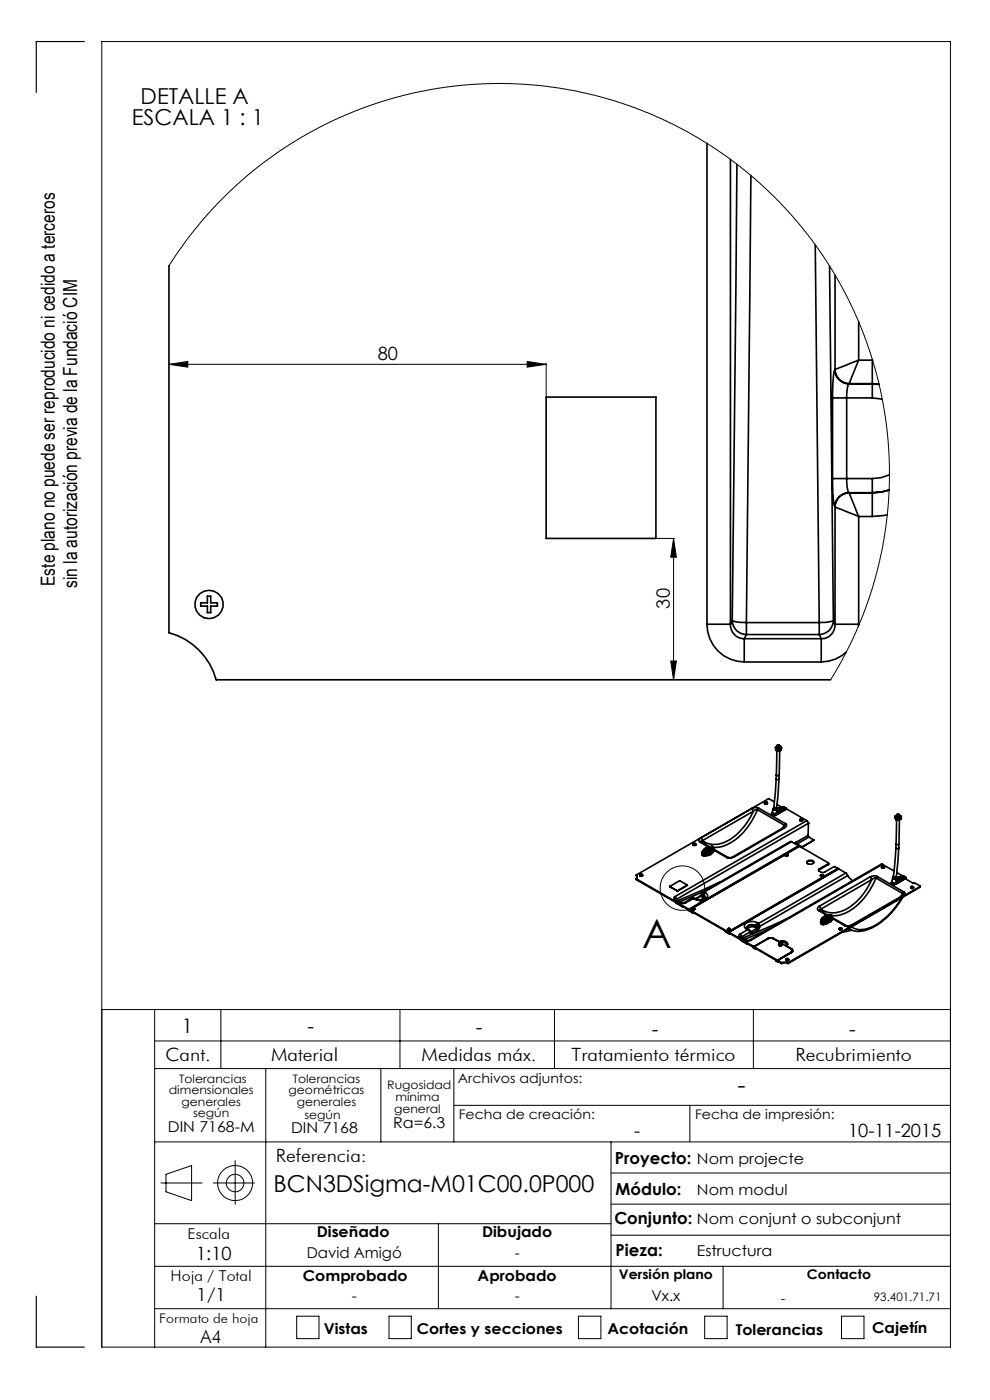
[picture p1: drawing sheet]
<svg xmlns="http://www.w3.org/2000/svg" width="210mm" height="297mm" viewBox="0 0 210 297" stroke-linecap="round" stroke-linejoin="round" font-family="sans-serif">
<g fill="none" stroke="#000" stroke-width=".21">
<path d="M35.8 56.4l4.2-6.1 3.2-3.9 2.8-3.1 2.6-2.6 3.9-3.5 6.2-4.7 6.4-4 6.9-3.6 7.8-3 7.8-2.1 8-1.5 7.6-.6 8.2 .2 8.2 .9 7.6 1.7 3.3 .9 5 1.8 7.7 3.4 6.8 3.8 6 4.2 4.2 3.4 2.8 2.6 5.7 5.9 4.7 6 4.3 6.8 3.4 6.6 3 7.4 1.2 3.8 1.2 4.4 1.3 7 .6 4.9 .2 4v7.7l-.4 4.6-.6 4.3-.7 3.6-1.3 5.3-2.5 7.4-3.3 7.6-3.6 6.3M35.8 77.3l4-.6v1.2zM35.8 77.3h80.1M111.8 76.7l4.1 .6-4.1 .6zM115.9 77.1v6.9M139.3 114.2h3.8M142.9 114.2v30M142.9 114.2l.6 4h-1.2zM142.3 140.2h1.2l-.6 4zM21.6 214.2h180M32.8 214.2v71.6M46.8 214.2v12.5"/>
<path d="M84.8 214.2v12.5M117.6 214.2v12.5M159.8 214.2v12.5M32.8 220.8h168.8M32.8 226.7h168.8M56.4 226.7v59.1M80.8 226.7v15.5M96.3 226.7v15.5M96.3 234.5h105.3M146.3 234.5v7.7M32.8 259.6h96.8M32.8 242.2h168.8"/>
<path d="M34.1 251h8.8M35.2 249.1l5.4-1.8v7.4l-5.4-1.9zM45.3 251h8.7M49.9 246.2v9.3M93 259.6v18M129.6 242.2v35.4M129.6 255.4h72M129.6 248.8h72M32.8 277.6h168.8M32.8 268.6h168.8M62.9 279.2h4.8v4.8h-4.8zM82.5 279.2h4.7v4.8h-4.7z"/>
<path d="M122.7 279.2h4.8v4.8h-4.8zM129.6 262h72M149.5 279.2h4.7v4.8h-4.7zM153.4 268.6v9M178.5 279.2h4.8v4.8h-4.8zM21.6 285.8h180v-277h-180v277"/>
<circle cx="144.7" cy="188.4" r="4.7"/>
<circle cx="49.9" cy="251" r="3.7"/>
<circle cx="49.9" cy="251" r="1.86"/>
</g>
<path d="M17.9 8.8h-10.2v10.8M7.7 275v10.8h10.2" fill="none" stroke="#000" stroke-width=".25"/>
<g fill="#000">
<path d="M111.8 76.7l4.1 .6-4.1 .6zM35.8 77.3l4-.6v1.2z"/>
<path d="M142.9 114.2l.6 4h-1.2zM142.3 140.2h1.2l-.6 4z"/>
</g>
<g fill="none" stroke="#000" stroke-width=".35">
<path d="M150 30.4v102M154.9 33.8v98.6M156.3 34.9l-1 96.8M159.3 37.2l-1 94.9M35.8 56.4v77.8a14.2 14.2 0 0 1 10.1 10h130.3M172.9 51.9l.9 80.2M176 56.4l.8 75.3M177.1 58.3v20.1M177.1 78.5a3.1 3.1 0 0 0 3 3M177.1 78.5a20.2 20.2 0 0 0-.5 5.9M177.1 78.4a3.1 3.1 0 0 0 3 3M177.1 78.4v.1"/>
<path d="M182.1 76.4l-5 2M182.1 76.4l-2 5M182.1 68.2v8.2M182.1 76.4h3M185 76.4v5M115.9 84.2h23.2v30h-23.2zM176.6 84.4h3M176.6 84.4v17.1M179.6 84.4h5.4M179.6 84.4v17.1M180.1 81.5a6 6 0 0 0-.5 2.9M180.1 81.5h4.9"/>
<path d="M180.1 81.4h4.9M180.1 81.4v.1M185 81.5v2.9M185 84.4l2.1 .3M185 81.4l1.5 .1M185 81.4v.1M185 81.5l1.5 .1M176.6 101.5a20.2 20.2 0 0 0 .5 6M176.6 101.5h3M177.1 107.5v.1M177.1 107.6l5 2M177.1 107.6v24.8"/>
<path d="M179.6 101.5a6.4 6.4 0 0 0 .5 3M179.6 101.5h5.4M180.1 104.5a3 3 0 0 0-3 3M180.1 104.5v.1M180.1 104.5h4.9M180.1 104.6l2 5M180.1 104.6a3.1 3.1 0 0 0-3 3M180.1 104.6h4.9M182.1 109.6v22.8M182.1 109.6h2.9M185 104.6v5M185 101.5v3"/>
<path d="M185 104.5v.1M188.2 109.2l-3.2 .4M188.6 104l-1.6 .4-2 .2M188.6 103.9l-1.6 .4-2 .2M188.7 100.7l-1.9 .6-1.8 .2M42.6 127.9h1.4v-1.4h.7v1.4h1.4v.7h-1.4v1.4h-.7v-1.4h-1.4zM150 132.4a7.9 7.9 0 0 0 7.9 8M150 132.4h4.9M154.9 132.4a2.95 2.95 0 0 0 3 3.1M155.3 131.7a3 3 0 0 0 3 2.9M155.3 131.7a7 7 0 0 0 3 .4M155.3 131.7l-.4 .7"/>
<path d="M157.9 135.5v4.9M157.9 135.5h16.3M158.3 132.1v2.5M158.3 134.6l-.4 .9M158.3 134.6h15.5M158.3 132.1h15.5M173.8 132.1v2.5M173.8 134.6l.4 .9M174.2 135.5v4.9M176.8 131.7a3 3 0 0 1-3 2.9M176.8 131.7a7 7 0 0 1-3 .4M176.8 131.7l.3 .7"/>
<path d="M177.1 132.4h5M177.1 132.4a2.9 2.9 0 0 1-2.9 3.1M179.5 138.3a7.8 7.8 0 0 1-5.3 2.1M182.1 132.4v.5M157.9 140.4h16.3M164.5 158.5h.1M164.5 158.9h.1M164.5 158.9l.2 .3M164.5 158.5v.4M164.5 158.5l.2 .3M164.7 159.2h.1M164.7 158.8h.1"/>
<path d="M164.7 158.8v.4M164.7 158.8v.1M164.7 159.2l.5 .1M164.7 158.8l.5 .1M164.7 158.9h.5M164.7 158.9v.3M164.8 159.2l-.1 5.2M164.8 158.2v.4M164.8 158.4l-.3 .1M164.8 158.1h.1a.25 .25 0 0 1 .3-.1 .25 .25 0 0 1 .1 .3 .28 .28 0 0 1-.3 .1 .28 .28 0 0 1-.2-.3zM164.9 158.3l.1-.1 .3 .1M165.2 159.3h.1"/>
<path d="M165.2 158.9h.1M165.2 158.9v.4M165.4 159.2l-.1 5.2M165.4 158.2v.4M165.4 158.4h.1M165.5 158.4h.1M165.5 158.4l.1 .3M165.6 158.7h.1M165.6 159.1h.1M165.6 159.1l-.4 .2M165.6 158.7l-.4 .2M165.6 158.7v.4"/>
<path d="M147 179.1v.1a.33 .33 0 0 0 .3 .2 .33 .33 0 0 0 .3-.3M147.2 179h.1M147.2 179v.1l.1-.1M147.2 179h.2M147.2 179v.1M147.3 179h.1M147.4 179l.1 .1-.2-.1M147.4 179v.1M147.4 179h.1M148.5 178.6l1.8 1.1M148.7 178.6h-.2M148.7 178.6l1.8 1"/>
<path d="M149 178.3l-.3 .2v.1M149 178.3l-.3-.5-.4 .4 .2 .4M149.6 179.9l-.6 .9M149.6 179.9l-.6 .8M149.8 179.9l-.6 .7M149.8 179.9h.1M149.8 179.9h-.2M149.9 180a.27 .27 0 0 1 .4-.1 .27 .27 0 0 1 .1 .3h-.3zM149.9 179.9l-.5 .6M149.9 179.9h.1M150.4 179.6h.2M150.9 179.6l-1.1 .3"/>
<path d="M150.9 179.6h.2M150.9 179.6h.1M151 179.6l-1.1 .3M151 179.6h.1M151 179.6l-.6 .6M151 179.6l.2 .1M151.1 179.6l.1 .1M151.1 179.6h-.1M151.2 179.7l-.6 .7M151.2 179.7l.1 .1M151.2 179.7l.2 .2v.6M151.3 179.8l-.6 .7"/>
<path d="M151.3 179.8a.7 .7 0 0 1-.5 .9M159.8 172.1a11.5 11.5 0 0 1-7.5 7 4.4 4.4 0 0 1-3.3-.8M159.8 172.1l-10.8 6.2M160.7 171.8h-.4l-.5 .3M160.7 171.8a12.6 12.6 0 0 1-7.9 7.9l-1.5 .1M160.7 171.8l5.6 3.2M160.9 171.4l-.7-.1-.8 .3 .4 .5M160.9 171.4l-.2 .4M160.9 171.4l5.7 3.3M162.2 170.4v.1a.33 .33 0 0 0 .6-.1M162.2 170.2h.4a.2 .2 0 0 1 .2 .2 .2 .2 0 0 1-.3 .2l-.3-.2zM162.3 170.2h.1"/>
<path d="M162.4 170.2h.1M162.4 170.2h-.1M162.4 170.2l-.1 .1h.2M162.4 170.2l.1 .1M162.4 170.2v.1M162.5 170.3l.1 .1M162.5 170.2h.1M162.5 170.2v.1M162.5 170.2l.1 .2M162.5 170.3h.1M162.6 170.2h-.1M162.6 170.2h.1"/>
<path d="M163.7 172.7a.65 .65 0 0 0 .9 .2M163.7 172.6v.1M163.8 172.4a.33 .33 0 0 0 .1 .4 .33 .33 0 0 0 .4 0h.3M163.8 172.4a.31 .31 0 0 0-.1 .4 .31 .31 0 0 0 .4 .2l.5-.1M163.9 172.4l.1 .1 .6 .1M163.9 171.6l-.1 .8M164.1 171.6l.1 .2a.27 .27 0 0 0 .3 .1 .27 .27 0 0 0 .2-.3M164.1 171.5h-.1a.45 .45 0 0 0 .4 .4 .45 .45 0 0 0 .4-.3M164.1 171.2l.2 .2 .4-.1M164.1 171.2v.5M164.3 170.1l-1.3-.7-28 16.2M164.6 172.6v.2"/>
<path d="M164.6 172.8v.1M164.6 165.2l-.5 6M164.6 165.2l.2 .2 .4-.2M164.6 172.9h.1M164.7 164.4l.3 .2 .3-.2M164.7 164.4l-.1 .8M164.7 171.3v.5M164.7 171.6h.1M164.7 172.3h.1M164.7 172.3l-.1 .3M164.7 172.3l.4 .2M164.8 172l.1 .1"/>
<path d="M164.8 172h.1M164.8 172.3h.2M164.8 171.7l-.1 .6M164.8 170.7l1 .5M164.9 171.6h-.1M164.9 172.1l.1 .2M164.9 171.6l-.1 .4M165 172.3l.1 .2M165.1 172.5l-.5 .3M165.2 165.2l-.5 6.1M165.3 164.4l-.1 .8M165.9 171.2h.1"/>
<path d="M165.9 171.2l-.3 .1M166 171.3l-1.3 .2M166.1 171.4h.6M166.1 171.4l-1.2 .2M166.1 171.4l-1.2 .7M166.2 175.6h.2M166.2 175.6l-10.8 6.2M166.2 171.1l-.2 .2M166.2 171.1l.5 .3M166.2 171.1l-.3 .1M166.3 175l.1 .2-.2 .4M166.3 175l-.4 .7"/>
<path d="M166.4 175.6l-10.7 6.2M166.6 171.6v.1M166.6 171.6h.1M166.6 174.7l.3 .3-.5 .6M166.6 174.7l-.3 .3M166.6 171.6l-1.5 .9M166.6 171.7l-2 1.2M166.7 171.4l-1.7 .9M166.7 171.4h.1M166.7 171.4l-.1 .3M166.7 171.6l4.4 2.5M166.7 171.4l-.1 .2"/>
<path d="M167.9 178.6l-.3-.1-18.6 10.8M167.9 178.6l-18.5 10.6M167.9 178.6l1.5 .8M168.9 178.7l.2 .3M168.9 178.7l-.4 .2M169.1 179l1.1 .7M169.1 179l-.2 .1M169.4 179.6l-23.3 13.4M169.4 179.6h.1M169.4 179.4l-23.3 13.5M169.4 179.4v.2M169.7 174v.1a.32 .32 0 0 0 .6-.1"/>
<path d="M169.8 173.9h.1M169.8 173.8h.1M169.9 173.8l-.1 .1M169.9 173.8h.1M169.9 173.8l.1 .1M169.9 173.8v.1M170 173.8v.1M170 173.8h.1M170.2 179.7h-.1M170.2 179.7l-.2 .1 .1-.1M171.1 174.1l.4 .6M171.1 174.1l-27.9 16.1"/>
<path d="M171.4 177.2l.2 .4M171.4 177.2l-2.5 1.5M171.5 174.7h.1M171.5 174.7l-28 16.1M171.5 174.7l-.1 2.5M171.6 177.6l-2.5 1.4M171.6 177.6l1 .6M172.6 178.2l-2.5 1.5M172.6 178.2v.1M189.9 173.2h.1M189.9 173.2v.4M189.9 173.2l.2 .3"/>
<path d="M189.9 173.6h.1M189.9 173.6l.1 .3M189.9 173.2l.1 .3M190 179.9l-.5 6M190 173.5h.1M190 173.9h.1M190 179.9l.3 .2 .3-.2M190 173.5v.4M190.1 173.5h.1M190.1 179l.1 .2 .5-.1M190.1 173.9h.1M190.1 179l-.1 .9"/>
<path d="M190.1 173.9l.5 .1M190.1 173.5l.5 .1M190.2 173.9l-.1 5.1M190.2 172.9v.3M190.2 173l-.3 .2M190.2 172.8a.27 .27 0 0 1 .4-.1 .27 .27 0 0 1 .1 .3h-.1a.25 .25 0 0 1-.3 .1 .25 .25 0 0 1-.1-.3zM190.3 172.8l.4 .1-.4 .1zM190.3 173l.1-.2 .3 .2M190.6 173.6h.1M190.6 174h.1M190.6 173.6v.4M190.6 179.9l-.5 6"/>
<path d="M190.7 179.1l-.1 .8M190.8 173.9l-.1 5.2M190.8 172.9v.3M190.8 173h.1M190.9 173l.1 .4M190.9 173h.1M190.9 173l.1 .3M191 173.3v.1M191 173.7h.1M191 173.4h.1M191 173.7l-.4 .3M191 173.4v.3"/>
<path d="M191 173.4l-.4 .2M135 185.6a.55 .55 0 0 1 0 .8M135 185.6l.1 .5M135 186.4v.2l11 6.4v.1l.8 .5M135 186.4l11.1 6.5M135.7 185.7l.1 .1M135.9 185.5h.1M136 185.5l-.1 .1h.1M136 185.5v.1M136.1 185.5v.2l-.1-.1M136.1 185.6h-.1M136.1 185.5h.1"/>
<path d="M136.1 185.5h-.1M136.1 185.5v.1M136.3 185.7a.32 .32 0 0 1-.5 .1M142.1 188.1h.1M142.1 188.1l1.6 .9M143.2 190.2a.34 .34 0 0 0-.3 .3 .34 .34 0 0 0 .3 .3M143.2 190.2l.3 .6M143.2 190.8h.2M143.2 190.8l1.1 .7M143.4 191.4l.2 .3M143.4 190.8l1.2 .7M143.4 190.8h.1"/>
<path d="M143.5 191.5l.1 .2M143.5 190.8h-.1M143.5 190.8v.1M143.6 191.7l1.1 .6M143.7 189h.1M144.3 191.5l.4 .2 .8-.2M144.3 191.5h.3M144.6 192.2l.1 .1M144.7 192.3l.2 .1M145.2 191.5h-.6M145.2 191.5h.3M145.8 187.8l-1.6-1-2.1 1.3"/>
<path d="M145.8 187.8l-2.1 1.2M146.1 192.9v.1M146.1 193l.7 .5v.1M146.3 193v.1l8.1 4.7M146.3 193l8.1 4.7M146.8 192.8l.3-.2a.18 .18 0 0 1 .3 .2 .18 .18 0 0 1-.3 .2l-.3-.1zM146.8 192.8a.32 .32 0 0 0 .3 .2 .32 .32 0 0 0 .3-.2M146.9 190.5h.3M146.9 190.5l.2 .1M146.9 190.5l-1.7 1M146.9 193.6h.2zM147 193.6h.1"/>
<path d="M147 193.5l-.2 .1M147 192.6l-.1 .2 .1-.1M147 192.6v.1M147 192.6h.1M147 192.6l.1 .1M147.1 192.6h.1M147.1 190.6l-1.6 .9M147.1 190.6l.2 .1M147.1 192.7h.1M147.1 192.7v.1l-.1-.1M147.1 192.8h.1M147.1 192.7v.1"/>
<path d="M147.2 192.6l-.1 .1M147.2 190.5l-.1 .1M147.2 190.5l.3 .2M147.2 192.6v.1M147.5 190.7h-.2M148.5 190.1h.2M148.5 190.1l-1 .6M148.7 190.1l.3 .3M148.7 190.1l-1.1 .6M148.8 189.6l-.3 .5M148.8 189.6l.1 .1M148.8 189.6l.1 .2"/>
<path d="M148.8 189.6h.1M148.9 189.8l-.2 .3M148.9 189.7l.4 .2M148.9 189.8l.4 .2M148.9 189.7v.1M148.9 180.9l.1 .6 .5 .1M148.9 180.9l.6 .2M149 180.8l-.1 .1M149 180.7l.5 .2M149 180.7v.1M149 190.4l.3 .3M149.1 189.3l-.3 .3"/>
<path d="M149.2 180.6l.2 .2M149.2 180.6l-.2 .1M149.2 189.2l-5 2.1M149.3 190l-.3 .4M149.3 189.9l.2 .2 .1 .4M149.3 190l.3 .5M149.3 189.9v.1M149.4 180.5v.3M149.4 180.5h.1M149.4 180.5l-.2 .1M149.4 189.2l-.5 .5M149.4 189.2l-.4 .1"/>
<path d="M149.4 189.2l.2 .2M149.4 180.8l.1 .1M149.5 180.9v.2M149.5 181.1v.5M149.6 190.5a1.74 1.74 0 0 1-2.1 .2M149.6 189.4a.77 .77 0 0 1 .5 .8 .77 .77 0 0 1-.8 .6 2.64 2.64 0 0 1-2-.1M149.6 189.4l-.3 .5M149.9 180.1h.6l-.3-.1-.2 .2M150 180.2h.4M150.4 180.2l-1 .3M150.4 180.2l.2 .2M150.4 180.2h.1"/>
<path d="M150.6 180.4l-1.2 .4M150.6 180.4l.1 .1M150.6 180.4h.1M150.7 180.5l-1.2 .4M150.7 180.5v.3M150.7 180.5h.1M150.7 180.5l.1 .2M150.7 180.8l-1.2 .3M150.7 181.3l-1.2 .3M150.7 181.3h.1M150.8 180.7l-.1 .1M150.8 180.7v.6"/>
<path d="M151.4 180.3a1.97 1.97 0 0 1-2.4 .9l-.1-.1M151.4 180.5l-.6 .8M151.4 180.5h.1M151.4 180.2l3 1.7M151.4 180.3l2.8 1.6M152.9 187.1l-9.1 4M154.3 197.2a.3 .3 0 0 0 .3 .2 .3 .3 0 0 0 .3-.2M154.4 181.9h-.2M154.4 197.7v.1M154.5 197h.1M154.5 197l.1 .1M154.6 197.1h-.1h.1"/>
<path d="M154.6 197.1h.1M154.6 197.8v.1l-.7-.3v.1l.9 .5M154.6 197.8l5.3 3M154.6 197v.1M154.7 197.1h.1zM154.7 197h.1M154.7 197h-.1M154.7 197v.1M154.8 197l-.1 .1M154.8 198.2v-.2l5 2.9v.2l.5 .3M154.9 198.1l-.1 .1M155.4 181.8l-.5 .2-.5-.1"/>
<path d="M155.4 181.8h.3M155.7 181.8l-.6 .2-.9-.1M157 198.2a.34 .34 0 0 0-.3 .3 .34 .34 0 0 0 .3 .3M157 198.2l.3 .6M157 198.8l1.1 .7M157.2 199.4l.1 .2M157.2 198.8h.1M157.2 198.8h-.2M157.2 198.8l1.2 .7M157.3 199.5v.1M157.3 198.8h-.1M157.3 198.8v.1"/>
<path d="M157.3 199.6l1.1 .6M158.1 199.5l.6 .1 .5-.1M158.4 199.5h.6M158.4 199.5h-.3M158.4 197.1l.2 .1M158.6 197.2l.5 .5M158.6 197.2l.3 .1M158.6 197.2l-1.6 1M158.6 197.1h-.2M158.6 197.1l.3 .2M158.9 197.3l.3 .3M159 199.5h.2"/>
<path d="M159.1 197.8l.2 .3 .2-.1M159.1 197.7l-1.8 1.1M159.1 197.7v.1M159.1 197.6l.2 .1M159.2 197.7h.1M159.2 197.6l-.1 .1M159.2 197.7l-.1 .1M159.2 197.6v.1M159.3 197.7l.2 .3M160.2 196.7a1.02 1.02 0 0 0-1.5 .4M160.2 196.7l.3 .3M160.4 196.4a1.31 1.31 0 0 0-2 .5l.2 .2"/>
<path d="M160.4 196.4l-.2 .3M160.4 196.4l-.6-.2a1.1 1.1 0 0 0-1.4 .7M160.4 196.4h.1M160.4 196.4l.3 .1M160.4 196.4l.3 .2M160.5 197l.3 .3M160.5 197l-1.2 .7M160.7 195.8a2.08 2.08 0 0 0-2.8 .6l.1 .4 .4 .3M160.7 195.8l-.3 .6M160.7 196.5h.4M160.7 196.6l-.2 .4M160.7 196.6h.4"/>
<path d="M160.7 195.8l.2 .1M160.7 196.5v.1M160.8 197.3l-1.3 .7M160.9 195.9l.2 .6M160.9 195.9l-.2 .6M161.1 196.6l-.3 .7M161.1 196.5v.1M162.8 199.1l.5-.1 .8 .1M162.8 199.1h.1M162.8 199.1l-2.9 1.7M163 197.1l-5 2.2M164 199.1l-.4-.1-.6 .1-3.1 1.8"/>
<path d="M164 199.1l3.9 2.2a.35 .35 0 0 1 .2 .4 .35 .35 0 0 1-.2 .3M164.1 199.1h-.1M164.1 199.1l1.1 .6M165.2 199.7a1.35 1.35 0 0 1 1.8 .5l-.2 .5M165.2 199.7v.1M165.3 199.9l.3-.1a1.08 1.08 0 0 1 1.3 .5M165.5 200l.1-.1a.77 .77 0 0 1 1.2 .7l-.1 .1M166.5 181.4l-20.2 11.6M166.5 181.4a.34 .34 0 0 0 .3 .2 .34 .34 0 0 0 .3-.2M166.5 181.4l.2 .2 .4-.2M166.5 181.4h.1M166.7 181.2h.3"/>
<path d="M166.7 181.2l-.2 .1a.27 .27 0 0 0 .3 .3 .27 .27 0 0 0 .2-.4M166.7 181.4h.1M166.7 195l-9.1 4M166.7 181.2v.1M166.7 181.2h.1M166.7 181.2l2.9-1.7 6.2 3.6v.1l-2 1.1M166.7 181.3v.1M166.7 181.3h.1M166.8 181.3l-.1 .1M166.8 181.3h.1M166.8 181.2h.1M166.8 181.2v.1"/>
<path d="M166.9 181.3l.1 .1M166.9 181.2h.1M166.9 181.2v.1M166.9 181.3h.1M167 181.2l-.1 .1M167 181.4h.1M167.1 181.3v.1M167.1 181.4h.1M171.1 183l.3-.3a.98 .98 0 0 1 1.2 .3M171.2 182.7l.2-.1a.78 .78 0 0 1 1.2 .4 .87 .87 0 0 1-1.5-.1zM173.6 193.1h.2M173.6 193.1l1.8 1.1"/>
<path d="M173.8 192.3l-.4 .4 .2 .4M173.8 192.3l.3 .6M173.8 184.5l-.2 .2M173.8 184.3v.2M173.8 193.1l1.8 1M174.1 185.7a.34 .34 0 0 0 .3 .3 .34 .34 0 0 0 .3-.3M174.1 185.7a.37 .37 0 0 0 .3 .2 .37 .37 0 0 0 .3-.2M174.1 195.6l.1 .3h.4M174.1 195.3v.7l.5 .1M174.1 185.7h.1M174.1 195.4l.1 .2h.4M174.1 192.9l-.3 .1v.1"/>
<path d="M174.2 195.2l.1 .2h.3M174.2 195.2l-.1 .1M174.2 185.6h.4M174.2 185.6h-.1a.25 .25 0 0 0 .3 .3 .25 .25 0 0 0 .2-.3M174.2 185.6h.1M174.2 185.8h.4M174.3 195.1l.3 .2M174.3 185.6h.1M174.3 185.6h-.1M174.3 195.1l-.1 .1M174.3 185.6l-.1 .2M174.3 185.7h.1"/>
<path d="M174.3 185.6v.1M174.3 185.7l-.1 .1M174.4 185.6h.1M174.5 185.6l.1 .2M174.5 185.7h.1M174.5 185.6v.1M174.5 185.7l.1 .1M174.5 195l.1 .3M174.5 195h.1M174.5 195l-.2 .1M174.5 185.6h.1M174.5 185.6h-.1"/>
<path d="M174.6 195.4v.2M174.6 185.6h-.1M174.6 195.3v.1M174.6 195.9l1.1-.3v.3l-1.1 .2M174.6 195.6v.5M174.7 185.7h.1M174.8 194.5l-.7 .8M174.8 194.5l-.6 .7M174.8 194.4v.1M174.9 194.4l-.6 .7M174.9 194.4h.1M174.9 194.4h-.1"/>
<path d="M174.9 194.4h.2M175 194.5a.29 .29 0 0 1 .4-.1 .29 .29 0 0 1 .2 .3h-.5zM175 194.4l-.5 .6M175 194.4h.1M175.1 194.7l.2-.2 .3 .2M175.1 194.6v.1M175.5 194.7l-1 .3M175.5 194.7l.2 .2M175.5 194.7h.1M175.5 194.7h-.3M175.5 194.1h.2M175.6 194.7l.2 .2"/>
<path d="M175.6 194.7l-.3-.1-.2 .1M175.7 194.9l-1.1 .4M175.7 194.9h.1M175.7 194.9l.1 .1M175.7 183.4l-1.9 1.1M175.8 183.3l-.1 .1M175.8 183.2l-.1 .2M175.8 194.9v.1M175.8 195l-1.2 .4M175.8 195l.1 .3M175.8 195h.1M175.8 195.6h.1"/>
<path d="M175.9 195.3l-1.3 .3M175.9 195.5l-1.3 .4M175.9 195.3h.1M175.9 195.5h.1M175.9 195.3v.2M175.9 195.5l-.2 .2M176 195.4l.2 .1M176 194.1l-1.1 .3M176 194.1h.2M176 194.1h.1M176.1 194.1l-1 .3M176.1 194.1h.1"/>
<path d="M176.1 194.1l-.5 .6M176.1 194.1l.3 .1M176.1 195.4v.1M176.3 194.1l.1 .1M176.3 194.1h-.2M176.3 194.1h.1M176.4 194.2l-.6 .7M176.4 194.1v.1M176.4 194.2l.1 .1M176.4 194.2l.1 .8M176.5 194.3l-.7 .7M176.5 194.3l-.1 .5-.5 .5"/>
<path d="M176.5 194.8l-.6 .7M176.5 194.8h.1M176.5 194.8l-.3 .7M176.5 195l-.3 .5M176.5 195h.1M176.5 194.7l3 1.7M176.5 194.8l2.8 1.6M177.7 184.2l-.8-.3-2.1 1.1a.9 .9 0 0 1-1-.2 .26 .26 0 0 1-.2-.2 .26 .26 0 0 1 .2-.3M177.7 184.2v.2M177.7 184.4l-23.3 13.4M177.7 184.2l-23.3 13.5M177.7 184.4h.1"/>
<path d="M178 197v.1a.31 .31 0 0 0 .3 .2 .31 .31 0 0 0 .3-.3M178.2 196.8l.1 .1M178.2 196.8l.1 .2M178.3 196.9l-.1 .1 .1-.1M178.3 196.9v.1M178.3 196.9l.1 .1M178.4 196.9l.1 .1zM178.4 196.9l-.1 .1M178.4 196.8v.1M178.4 196.8l-.1 .1M178.6 197l-.3-.2a.23 .23 0 0 0-.3 .3 .23 .23 0 0 0 .4 .1l.2-.2M179.4 185.2l.4 .6"/>
<path d="M179.4 185.2l-1.5-.9-23.3 13.5M179.4 185.2l-18.5 10.7M179.5 196.4h-.2M179.8 185.8l-18.7 10.7M179.8 185.8l1 1.1M180 197l.1 .1zM180.1 197.1h.1M180.6 196.3l-.5 .2-.6-.1M180.6 196.3h.2M180.6 197.3l-1.9 .4M180.8 196.3l-.8 .3-.7-.2M184.5 186.1l.4 .5"/>
<path d="M184.5 186.1l-10.7 6.2M184.9 186.6a11.3 11.3 0 0 1-7.5 7 4.3 4.3 0 0 1-3.3-.7M184.9 186.6l-10.8 6.3M185.8 186.3l-.2-.1-.7 .4M185.8 186.3a13 13 0 0 1-7.4 7.8l-1.9 .2M185.8 186.3l5.7 3.2M186.1 185.9l-.8-.1-.8 .3M186.1 185.9l-.3 .4M186.1 185.9l5.6 3.3M187 184a.34 .34 0 0 0 .6 0M187.2 183.4l-.3-.1-27.9 16.2M187.2 183.8h.1"/>
<path d="M187.2 183.4l-28 16.1M187.2 183.4l2.5 1.4M187.3 183.8l-.2 .1h.2M187.3 183.9h.1M187.3 183.8v.1M187.3 183.8h.1M187.4 183.8v.1M187.4 183.9h.1M187.4 183.8h.1M189.1 187.3a.69 .69 0 0 0 .9 .3M189.1 187.3h.1M189.2 187a.4 .4 0 0 0 0 .6 .4 .4 0 0 0 .6 0l.2-.1"/>
<path d="M189.2 187a.34 .34 0 0 0 .1 .5 .34 .34 0 0 0 .4 0l.3-.1M189.2 187l.2 .2 .6 .1M189.3 186.3l-.1 .7M189.5 186.1h-.1a.41 .41 0 0 0 .3 .5 .41 .41 0 0 0 .5-.2v-.1M189.5 186.2l.1 .2a.29 .29 0 0 0 .3 .1 .29 .29 0 0 0 .2-.2M189.5 185.9l.3 .2 .3-.2M189.5 185.9v.4M190 187.3v.1M190 187.4v.1M190 187.5v.1M190.1 186.2l.1 .1M190.1 185.9v.5"/>
<path d="M190.1 186.9h.1M190.1 186.9l.4 .2-.1-.1M190.1 186.9l-.1 .4M190.1 186.9l.3 .1M190.2 186.7l.1 .1M190.2 186.7h.1M190.2 186.4l-.1 .5M190.2 185.1l1.2 .7M190.3 186.2l-.1 .1M190.3 186.8l.1 .2M190.3 186.2l-.1 .5M191.3 190.5a14 14 0 0 1-7.8 6.6 3.4 3.4 0 0 1-2.9-.5"/>
<path d="M191.3 190.1h.3M191.3 190.1l-10.7 6.2M191.3 185.8h.1M191.3 185.8h.3M191.3 185.8l-.3 .2M191.4 185.9l-1.3 .3M191.5 189.5v.4l-.2 .2M191.5 189.5l-.4 .7M191.5 190.4a15.1 15.1 0 0 1-8.1 7 4.5 4.5 0 0 1-3.3-.3M191.5 186l.6 .1M191.5 186l-1.2 .2M191.5 186l-1.2 .8"/>
<path d="M191.6 190.1l-10.8 6.2M191.6 185.8l-.2 .1M191.6 185.8l.5 .3M191.7 189.2l.3 .5-.4 .4M191.7 189.2l-.2 .3M192 186.4l-2 1.1M192 186.4h.1M192 186.4l-2 1.2M192 186.2v.2M192 186.2h.1M192 186.4l1.6 .9h.4l1.2 .8M192 186.2l-2 1.2"/>
<path d="M192.1 186.3v.1M192.1 186.1l-1.7 .9M192.1 186.1h.1M192.1 186.1v.2M192.1 186.4h.1M192.1 186.1l-.1 .1M193.2 188.3a.31 .31 0 0 0 .3 .2 .31 .31 0 0 0 .3-.2M193.4 188.1h.1M193.4 188.1v.1M193.4 188.1l-.1 .1h.2M193.4 188.2h.1M193.5 188.1h.1"/>
<path d="M193.5 188.1v.1M193.5 188.1l.1 .1zM193.6 188.1h-.1M193.6 188.1h.1M195.2 188v.2l-28 16.2M195.2 188.1l-28 16.1M158.4 200.1v.1M158.4 200.2l.3 .1M159.9 200.8v.1M159.9 200.9v.1M159.9 200.9l5 2.8M159.9 201l5 2.9"/>
<path d="M159.9 201l.4 .2v.2M160.4 201.3l-.1 .1M164.9 203.8l.9 .4M164.9 203.9l-.4-.2v.1l.5 .3M164.9 203.7v.2M165 204.1v-.1l.8 .4M165.2 200.4a.35 .35 0 0 0 .3 .3 .35 .35 0 0 0 .3-.3M165.2 200.4l.2 .2 .4-.2M165.2 204l-.2 .1M165.2 200.3v.1M165.3 200.2h.4M165.3 200.2l-.1 .1a.3 .3 0 0 0 .3 .3 .3 .3 0 0 0 .3-.3l-.1-.1"/>
<path d="M165.3 200.3h.1M165.3 200.4h.4M165.4 200.2l.1 .1M165.4 200.2l-.1 .1M165.4 200.3h.1M165.4 200.3l-.1 .1M165.4 200.3v.1M165.4 200.4h-.1M165.5 200.3h.1M165.6 200.3h.1M165.6 200.3l.1 .1M165.6 200.3v.1"/>
<path d="M165.6 200.4h.1M165.6 200.2l.1 .1M165.6 200.2v.1M165.7 200.3l-.1 .1M165.8 204.2h1.4M165.8 204.4l.7-.1 .7 .1M165.8 204.2v.2M165.8 200.3v.1M166.7 203.5a.31 .31 0 0 0 .3 .3 .31 .31 0 0 0 .3-.3M166.8 200.7l1.1 .6M166.9 203.4h.1M166.9 204.3l.1 .1"/>
<path d="M166.9 203.5h.1M166.9 204.3h.1M166.9 204.3l.2 .1M166.9 200.3l-.1 .4M166.9 200.3h.1M166.9 203.4v.1M167 203.4l-.1 .1M167 203.4l.1 .1-.1-.1M167 203.4h.1M167 203.4v.1M167.1 203.4h-.1M167.1 203.4h.1"/>
<path d="M167.2 204.2v.2M167.9 202l-3 1.7M167.9 202h.1M167.9 201.3a.38 .38 0 0 1 .3 .4 .38 .38 0 0 1-.3 .3M167.9 201.3v.1M167.9 202l-3 1.8M168.1 201.7l-.2 .3"/>
<circle cx="44.3" cy="128.2" r="3"/>
<circle cx="165.1" cy="158.2" r=".2"/>
<circle cx="147.4" cy="179.1" r=".25"/>
<circle cx="170" cy="173.9" r=".24"/>
<circle cx="136" cy="185.7" r=".26"/>
<circle cx="154.7" cy="197.2" r=".25"/>
<circle cx="187.3" cy="183.9" r=".24"/>
<circle cx="193.5" cy="188.2" r=".24"/>
<circle cx="167" cy="203.5" r=".25"/>
</g>
<text font-size="8.5" x="136.2" y="201.1">A</text>
<g font-size="4.9">
<text x="156.5" y="231.8">-</text>
<text x="58" y="253">BCN3DSigma-M01C00.0P000</text>
</g>
<g font-size="4.7">
<text x="29.8" y="22.1">DETALLE A</text>
<text x="28" y="26.6">ESCALA 1 : 1</text>
</g>
<g font-size="4.2">
<text x="38.6" y="219">1</text>
<text x="65.2" y="219.2">-</text>
<text x="100.9" y="219.4">-</text>
<text x="138.3" y="219.7">-</text>
<text x="180.1" y="219.7">-</text>
</g>
<g font-size="4.1">
<text x="11.6" y="124.3" transform="rotate(-90 11.6 124.3)">Este plano no puede ser reproducido ni cedido a terceros</text>
<text x="16.4" y="124.7" transform="rotate(-90 16.4 124.7)">sin la autorización previa de la Fundació CIM</text>
</g>
<g font-size="3.9">
<text x="80.2" y="76.4">80</text>
<text x="142.1" y="129.1" transform="rotate(-90 142.1 129.1)">30</text>
<text x="35.1" y="225">Cant.</text>
<text x="57.5" y="225">Material</text>
<text x="89.4" y="225">Medidas máx.</text>
<text x="121.3" y="225">Tratamiento térmico</text>
<text x="168.7" y="225">Recubrimiento</text>
<text x="134.5" y="241.3">-</text>
<text x="179.9" y="241.3">10-11-2015</text>
<text x="58.5" y="246.5">Referencia:</text>
<text x="41.6" y="267.2">1:10</text>
<text x="41.6" y="276">1/1</text>
<text x="42.5" y="284.9">A4</text>
</g>
<g font-size="3.5">
<text x="130.5" y="246.8">Proyecto: Nom projecte</text>
<text x="130.6" y="253.4">Módulo:</text>
<text x="130.3" y="259.8">Conjunto: Nom conjunt o subconjunt</text>
<text x="130.6" y="266.4">Pieza:</text>
</g>
<g font-size="3.2">
<text x="83.4" y="239.3">Ra=6.3</text>
<text x="35.6" y="240.1">DIN 7168-M</text>
<text x="61.7" y="240.4">DIN 7168</text>
<text x="147.8" y="253.4">Nom modul</text>
<text x="39.8" y="262.9">Escala</text>
<text x="67.2" y="262.5">Diseñado</text>
<text x="102.3" y="262.5">Dibujado</text>
<text x="65.1" y="266.8">David Amigó</text>
<text x="109.2" y="266.8">-</text>
<text x="147.8" y="266.4">Estructura</text>
<text x="36.2" y="271.7">Hoja / Total</text>
<text x="64.2" y="271.7">Comprobado</text>
<text x="101.3" y="271.7">Aprobado</text>
<text x="74.6" y="276.1">-</text>
<text x="109.2" y="276.1">-</text>
<text x="138.2" y="276.1">Vx.x</text>
<text x="68.7" y="283.1">Vistas</text>
<text x="88.4" y="283.1">Cortes y secciones</text>
<text x="128.8" y="283.1">Acotación</text>
<text x="156.1" y="283.2">Tolerancias</text>
<text x="185" y="282.8">Cajetín</text>
</g>
<g font-size="2.8">
<text x="97.1" y="229.7">Archivos adjuntos:</text>
<text x="97.3" y="237.4">Fecha de creación:</text>
<text x="147.4" y="237.4">Fecha de impresión:</text>
<text x="131.3" y="271.4">Versión plano</text>
<text x="171.2" y="271.4">Contacto</text>
<text x="33.8" y="280.7">Formato de hoja</text>
<text x="165.6" y="276.3">-</text>
</g>
<g font-size="2.5">
<text x="35.8" y="232.1">dimensionales</text>
<text x="38" y="229.6">Tolerancias</text>
<text x="61.2" y="232.1">geométricas</text>
<text x="62.1" y="229.6">Tolerancias</text>
<text x="82.1" y="231">Rugosidad</text>
<text x="83.9" y="233.5">mínima</text>
<text x="38.5" y="234.6">generales</text>
<text x="41" y="237.1">según</text>
<text x="62.9" y="234.6">generales</text>
<text x="64.6" y="237.3">según</text>
<text x="83.6" y="236.2">general</text>
<text x="185.4" y="276.1">93.401.71.71</text>
</g>
</svg>
